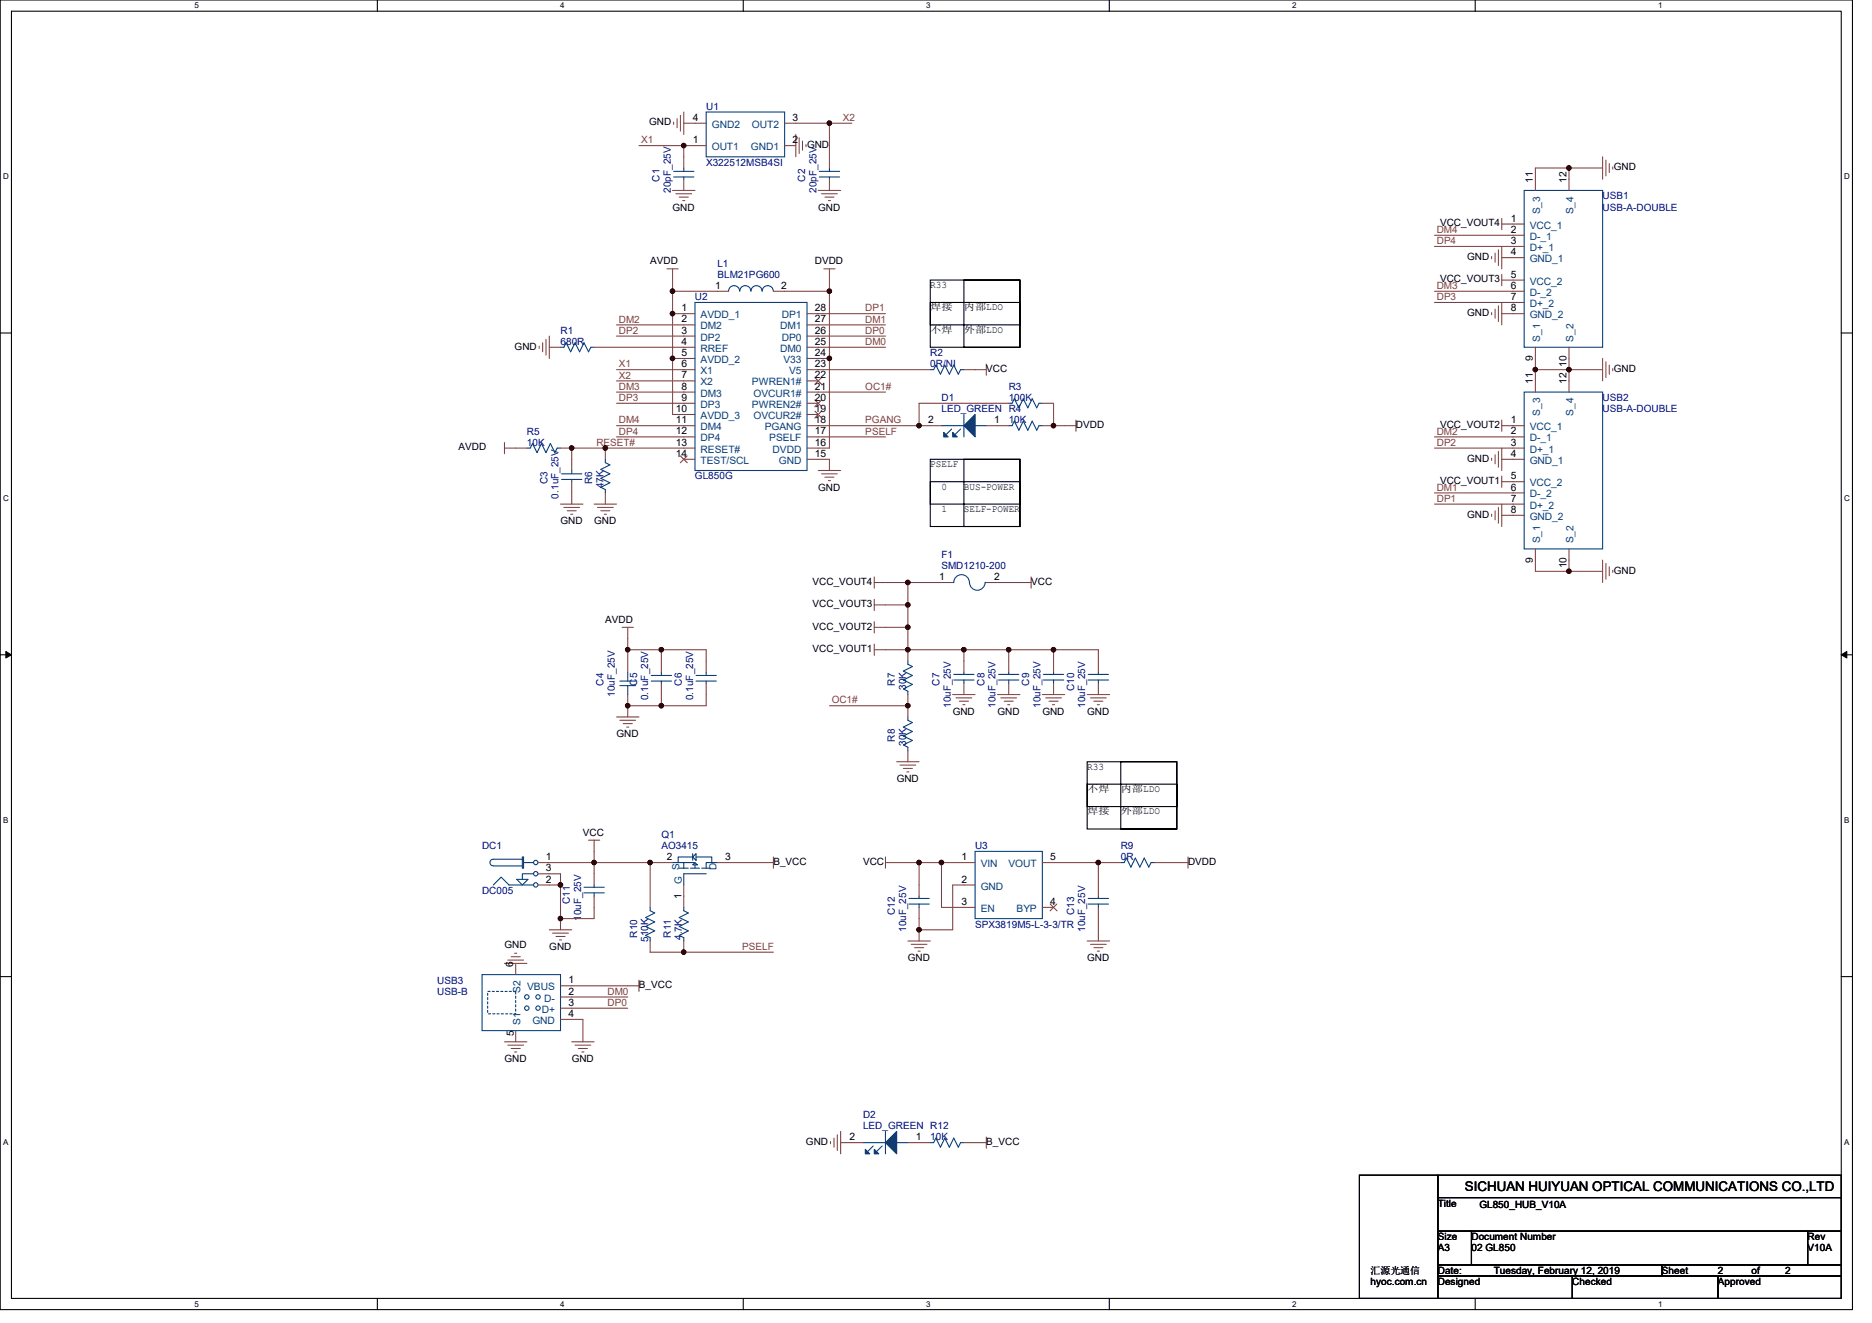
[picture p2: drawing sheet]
<svg xmlns="http://www.w3.org/2000/svg" width="297mm" height="210mm" viewBox="0 0 297 210" stroke-linecap="round" stroke-linejoin="round" font-family="sans-serif">
<path d="M0 0h293.9v207.9h-293.9zM1.8 1.8h290.4v204.3h-290.4z" fill="none" stroke="#000" stroke-width=".17"/>
<g fill="#fff">
<path d="M30.8 .2h.7v1.4h-.7z"/>
<path d="M30.8 206.3h.7v1.4h-.7z"/>
</g>
<path d="M59.9 0v1.8M59.9 206.1v1.8" fill="none" stroke="#000" stroke-width=".17"/>
<g fill="#fff">
<path d="M88.9 .2h.7v1.4h-.7z"/>
<path d="M88.9 206.3h.7v1.4h-.7z"/>
</g>
<path d="M117.9 0v1.8M117.9 206.1v1.8" fill="none" stroke="#000" stroke-width=".17"/>
<g fill="#fff">
<path d="M147 .2h.7v1.4h-.7z"/>
<path d="M147 206.3h.7v1.4h-.7z"/>
</g>
<path d="M176 0v1.8M176 206.1v1.8" fill="none" stroke="#000" stroke-width=".17"/>
<g fill="#fff">
<path d="M205 .2h.7v1.4h-.7z"/>
<path d="M205 206.3h.7v1.4h-.7z"/>
</g>
<path d="M234.1 0v1.8M234.1 206.1v1.8" fill="none" stroke="#000" stroke-width=".17"/>
<g fill="#fff">
<path d="M263.1 .2h.7v1.4h-.7z"/>
<path d="M263.1 206.3h.7v1.4h-.7z"/>
<path d="M.5 27.3h.9v1.4h-.9z"/>
<path d="M292.6 27.3h.9v1.4h-.9z"/>
<path d="M.5 78.4h.9v1.4h-.9z"/>
<path d="M292.6 78.4h.9v1.4h-.9z"/>
</g>
<path d="M0 52.9h1.8M292.2 52.9h1.7" fill="none" stroke="#000" stroke-width=".17"/>
<g fill="#fff">
<path d="M.5 129.5h.8v1.4h-.8z"/>
<path d="M292.6 129.5h.9v1.4h-.9z"/>
</g>
<path d="M0 103.9h1.8M292.2 103.9h1.7" fill="none" stroke="#000" stroke-width=".17"/>
<path d="M.9 103.4l.9 .5-.9 .5zM292.2 103.9l.8-.5v1z" fill="#000" stroke="#000" stroke-width=".16"/>
<g fill="#fff">
<path d="M.5 180.5h.8v1.4h-.8z"/>
<path d="M292.6 180.5h.9v1.4h-.9z"/>
</g>
<g fill="none" stroke="#000" stroke-width=".17">
<path d="M147.6 44.5h14.2v10.6h-14.2zM147.6 48h14.2v3.6h-14.2zM152.9 44.5h8.9v10.6h-8.9zM147.6 72.9h14.2v10.7h-14.2zM147.6 76.5h14.2v3.5h-14.2zM152.9 72.9h8.9v10.7h-8.9zM172.5 120.9h14.2v10.7h-14.2zM172.5 124.5h14.2v3.5h-14.2zM177.8 120.9h8.9v10.7h-8.9zM0 155h1.8M292.2 155h1.7M228.2 186.5h64v3.6h-64z"/>
<path d="M228.2 190.1h64v5.3h-64zM228.2 195.4h5.3v5.3h-5.3zM233.5 195.4h53.3v5.3h-53.3zM286.8 195.4h5.4v5.3h-5.4zM228.2 200.7h35.5v1.8h-35.5zM263.7 200.7h28.5v1.8h-28.5z"/>
</g>
<g fill="none" stroke="#804040" stroke-width=".17">
<path d="M106.9 19.4v.3M107.4 18.8v1.5M108 18.3v2.5M108.5 17.8v3.5M106.7 30.2h3.6M107.2 30.8h2.5M107.8 31.3h1.4M108.3 31.8h.4M126.3 21.3v3.6M126.8 21.9v2.5M127.3 22.4v1.4M127.9 22.9v.4"/>
<path d="M129.8 30.2h3.6M130.4 30.8h2.5M130.9 31.3h1.4M131.4 31.8h.4M237.8 39.6v2.5M238.3 35.6h1.8M238.3 34.7v1.7M238.3 39.1v3.6M254.3 24.9v3.5M254.8 25.4v2.5M255.4 26v1.4M255.9 26.5v.3"/>
<path d="M85.6 54.9v.4M86.1 54.4v1.4M86.6 53.9v2.5M87.2 53.3v3.6M105.8 42.7h1.8M106.7 42.7v1.7M130.7 42.7h1.8M131.6 42.7v1.7M154.7 58.7h1.8M156.5 57.8v1.8M236.7 40.7v.4M236.7 49.6v.4"/>
<path d="M237.2 40.2v1.4M237.2 49.1v1.4M237.8 48.5v2.5M238.3 44.4h1.8M238.3 43.6v1.7M238.3 48v3.6M254.3 56.9v3.6M254.8 57.4v2.5M255.4 58v1.4M255.9 58.5v.3M80 71.1h1.8M80 70.2v1.8"/>
<path d="M129.8 74.7h3.6M130.4 75.2h2.5M130.9 75.7h1.4M131.4 76.3h.4M168.9 67.6h1.8M170.7 66.7v1.8M236.7 72.7v.4M237.2 72.2v1.4M237.8 71.6v2.5M238.3 76.5h1.8M238.3 75.6v1.7M238.3 67.6h1.8"/>
<path d="M238.3 66.7v1.8M238.3 71.1v3.6M88.9 80h3.6M89.5 80.5h2.5M90 81.1h1.4M90.5 81.6h.4M94.3 80h3.5M94.8 80.5h2.5M95.3 81.1h1.5M95.9 81.6h.3M98.7 99.6h1.8M99.6 99.6v1.7"/>
<path d="M138.7 99.6h1.8M138.7 98.7v1.8M138.7 96h1.8M138.7 95.1v1.8M138.7 92.5h1.8M138.7 91.6v1.7M161.8 92.5h1.8M163.6 91.6v1.7M236.7 81.6v.4M237.2 81.1v1.4M237.8 80.5v2.5M238.3 80v3.6"/>
<path d="M254.3 88.9v3.6M254.8 89.4v2.5M255.4 90v1.4M255.9 90.5v.3M97.8 113.8h3.6M98.4 114.3h2.5M98.9 114.9h1.4M99.4 115.4h.4M138.7 103.1h1.8M138.7 102.2v1.8M151.2 110.2h3.5M151.7 110.8h2.5"/>
<path d="M152.2 111.3h1.5M152.8 111.8h.3M158.3 110.2h3.5M158.8 110.8h2.5M159.3 111.3h1.5M159.9 111.8h.3M165.4 110.2h3.5M165.9 110.8h2.5M166.5 111.3h1.4M167 111.8h.3M172.5 110.2h3.6M173 110.8h2.5"/>
<path d="M173.6 111.3h1.4M174.1 111.8h.4M93.4 133.3h1.8M94.3 133.3v1.8M120.9 136.9h1.8M122.7 136v1.8M140.5 136.9h1.8M140.5 136v1.8M142.3 120.9h3.5M142.8 121.4h2.5M143.3 122h1.5M143.9 122.5h.3"/>
<path d="M186.7 136.9h1.8M188.5 136v1.8M80 152.9h3.6M80.6 152.4h2.5M81.1 151.8h1.4M81.7 151.3h.3M87.2 147.6h3.5M87.7 148.1h2.5M88.2 148.6h1.5M88.8 149.2h.3M99.6 156.5h1.8M101.4 155.6v1.8"/>
<path d="M144.1 149.4h3.5M144.6 149.9h2.5M145.1 150.4h1.5M145.7 151h.3M172.5 149.4h3.6M173 149.9h2.5M173.6 150.4h1.4M174.1 151h.4M80 165.4h3.6M80.6 165.9h2.5M81.1 166.4h1.4M81.7 167h.3"/>
<path d="M90.7 165.4h3.6M91.2 165.9h2.5M91.8 166.4h1.4M92.3 167h.4M133.4 179.6v3.5M131.8 181.2v.3M132.3 180.6v1.5M132.9 180.1v2.5M154.7 181.4h1.8M156.5 180.5v1.7"/>
</g>
<path d="M216.1 186.9h11.7v10.6h-11.7z" fill="#fff"/>
<path d="M215.7 186.5h12.5v19.6h-12.5zM228.2 186.5h64v3.6h-64zM228.2 190.1h64v5.3h-64zM228.2 195.4h5.3v5.3h-5.3zM233.5 195.4h53.3v5.3h-53.3zM286.8 195.4h5.4v5.3h-5.4zM228.2 202.5h21.3v3.6h-21.3zM228.2 200.7h35.5v1.8h-35.5zM249.5 202.5h23.1v3.6h-23.1zM263.7 200.7h28.5v1.8h-28.5zM272.6 202.5h19.6v3.6h-19.6z" fill="none" stroke="#000" stroke-width=".17"/>
<path d="M216.1 186.9h11.7v10.6h-11.7z" fill="#fff"/>
<path d="M215.7 186.5h12.5v19.6h-12.5zM228.2 186.5h64v3.6h-64zM228.2 190.1h64v5.3h-64zM228.2 195.4h5.3v5.3h-5.3zM233.5 195.4h53.3v5.3h-53.3zM286.8 195.4h5.4v5.3h-5.4zM228.2 202.5h21.3v3.6h-21.3zM228.2 200.7h35.5v1.8h-35.5zM249.5 202.5h23.1v3.6h-23.1zM263.7 200.7h28.5v1.8h-28.5zM272.6 202.5h19.6v3.6h-19.6z" fill="none" stroke="#000" stroke-width=".17"/>
<path d="M216.1 186.9h11.7v10.6h-11.7z" fill="#fff"/>
<path d="M215.7 186.5h12.5v19.6h-12.5zM228.2 202.5h21.3v3.6h-21.3zM249.5 202.5h23.1v3.6h-23.1zM272.6 202.5h19.6v3.6h-19.6z" fill="none" stroke="#000" stroke-width=".17"/>
<g fill="none" stroke="#003c77" stroke-width=".17">
<path d="M112.1 17.8h12.4v7.1h-12.4zM106.9 27.2h3.2M106.9 28.1h3.2M108.5 28.1v.3M108.5 26.7v.5M130 27.2h3.2M130 28.1h3.2M131.6 28.1v.3M131.6 26.7v.5M241.8 30.2h12.5v24.9h-12.5zM88.9 55.1h.6l.3-.7 .7 1.4 .7-1.4 .8 1.4 .7-1.4 .7 1.4 .3-.7h.6M110.3 48h17.8v26.7h-17.8z"/>
<path d="M115.6 46.2a.88 .88 0 0 1 .9-.9 .88 .88 0 0 1 .9 .9 .89 .89 0 0 1 .9-.9 .89 .89 0 0 1 .8 .9M119.2 46.2a.88 .88 0 0 1 .8-.9 .88 .88 0 0 1 .9 .9M120.9 46.2a.88 .88 0 0 1 .9-.9 .88 .88 0 0 1 .9 .9M147.6 58.7h.5l.4-.7 .7 1.4 .7-1.4 .7 1.4 .7-1.4 .8 1.4 .3-.7h.5M83.6 71.1h.5l.4-.7 .7 1.4 .7-1.4 .7 1.4 .7-1.4 .8 1.4 .3-.7h.5M89.1 75.2h3.2M89.1 76.1h3.2M90.7 76.1v.4M90.7 74.7v.5M96.1 72.9v.5l.7 .4-1.5 .7 1.5 .7-1.5 .7 1.5 .7-1.5 .7 .8 .4v.5M149.4 67.6h3.5M151 68.1l-.9 .9"/>
<path d="M152.4 68.1l-.9 .9M152.9 65.8v3.5M154.7 67.6h1.8M160.1 64h.5l.3-.7 .8 1.4 .7-1.4 .7 1.4 .7-1.4 .7 1.4 .4-.7h.5M160.1 67.6h.5l.3-.8 .8 1.5 .7-1.5 .7 1.5 .7-1.5 .7 1.5 .4-.7h.5M241.8 62.2h12.5v24.9h-12.5zM151.2 92.5h.1M151.3 92.4a1.24 1.24 0 0 1 1.3-1.2 1.24 1.24 0 0 1 1.2 1.2M153.8 92.4a1.24 1.24 0 0 0 1.3 1.3 1.24 1.24 0 0 0 1.2-1.3M156.3 92.5h.2M98.4 108.8h2.5M98.4 108.1h2.5"/>
<path d="M99.6 106.7v1.4M99.6 108.8v1.4M103.3 107.2h3.2M103.3 108.1h3.2M104.9 108.1v.4M104.9 106.7v.5M110.4 107.2h3.3M110.4 108.1h3.3M112.1 108.1v.4M112.1 106.7v.5M144.1 104.9v.5l.7 .4-1.5 .7 1.5 .7-1.5 .7 1.5 .7-1.5 .7 .8 .4v.5M144.1 113.8v.5l.7 .4-1.5 .7 1.5 .7-1.5 .7 1.5 .7-1.5 .7 .8 .4v.5"/>
<path d="M151.3 107.9h3.3M151.3 107h3.3M152.9 106.7v.3M152.9 107.9v.6M158.5 107.9h3.2M158.5 107h3.2M160.1 106.7v.3M160.1 107.9v.6M165.6 107.9h3.2M165.6 107h3.2M167.2 106.7v.3M167.2 107.9v.6"/>
<path d="M172.7 107.9h3.2M172.7 107h3.2M174.3 106.7v.3M174.3 107.9v.6M78.3 137.4h4.6M82 139.6h1.8l-.9 .9zM82.9 136h.2v1.8h-.2zM82.9 136.4h-4.6a.52 .52 0 0 0-.6 .5 .52 .52 0 0 0 .5 .5M83.1 136.9h1.6M84.7 138.7h-1.8v.9M106.7 136.9h1.8v.9M107.8 137.8h1.4"/>
<path d="M108.5 136.9h1.8M109.6 137.8h1.4M109.9 136h-2.3v.9M109.9 136l.5-.5v1zM109.9 135.5v1M109.9 137.3l.4-.4 .3 .4zM110.3 137.3v.5M110.4 136h2.5v.9M111.3 137.8h1.5M112.1 138.7h-3.6v1.8M113.8 136.9h-1.7v.9M154.7 135.1h10.7v10.7h-10.7z"/>
<path d="M177.8 136.9h.6l.3-.7 .7 1.4 .7-1.4 .8 1.4 .7-1.4 .7 1.4 .3-.7h.6M76.5 154.7h12.4v8.9h-12.4zM78.3 140.5l1.2-1.3 1.3 1.3h3.9M92.7 141.7h3.2M92.7 140.8h3.2M94.3 140.5v.3M94.3 141.7v.5M103.2 144v.5l.7 .4-1.5 .7 1.5 .7-1.5 .7 1.5 .7-1.5 .8 .8 .3v.6M108.5 144v.5l.7 .4-1.4 .7 1.4 .7-1.4 .7 1.4 .7-1.4 .8 .7 .3v.6M144.2 143.5h3.2M144.2 142.6h3.2M145.8 142.2v.4"/>
<path d="M145.8 143.5v.5M172.7 143.5h3.2M172.7 142.6h3.2M174.3 142.2v.4M174.3 143.5v.5M140.5 179.6v3.5M136.9 181.4h3.6M138.6 181.9l-.9 .9M140 181.9l-.9 .9M142.3 181.4h1.8M147.6 181.4h.5l.4-.8 .7 1.5 .7-1.5 .7 1.5 .7-1.5 .8 1.5 .3-.7h.5"/>
<circle cx="85" cy="138.7" r=".35"/>
<circle cx="85" cy="136.9" r=".35"/>
<circle cx="83.6" cy="158.2" r=".35"/>
<circle cx="85" cy="140.4" r=".35"/>
<circle cx="85.4" cy="158.2" r=".35"/>
<circle cx="83.6" cy="160" r=".35"/>
<circle cx="85.4" cy="160" r=".35"/>
</g>
<g fill="none" stroke="#804040" stroke-width=".17">
<path d="M108.5 19.6h3.6M124.5 19.6h7.1M131.6 19.6h3.6M131.6 19.6v7.1M101.4 23.1h7.1M108.5 23.1v3.6M108.5 28.4v1.8M112.1 23.1h-3.6M124.5 23.1h1.8M131.6 28.4v1.8M227.6 37.3h14.2M227.6 39.1h14.2"/>
<path d="M240.1 35.6h1.7M249 26.7h5.3M249 26.7h-5.4v3.5M249 26.7v3.5M87.2 55.1h1.7M88.9 55.1h.1M94.3 55.1h.1M94.3 55.1h16M97.8 53.3h12.5M97.8 58.7h12.5M97.8 51.6h12.5M106.7 46.2h8.9"/>
<path d="M106.7 56.9v8.9h3.6M106.7 49.8v7.1M106.7 44.4v1.8M106.7 46.2v3.6M106.7 56.9h3.6M106.7 49.8h3.6M122.7 46.2h8.9M128.1 56.9h3.5M128.1 55.1h12.4M128.1 53.3h12.4M128.1 51.6h12.4M128.1 49.8h12.4"/>
<path d="M131.6 46.2v10.7M131.6 56.9v14.2h-3.5M131.6 44.5v1.7M147.6 58.7h.1M147.6 58.7h-19.5M152.9 58.7h.1M152.9 58.7h1.8M227.6 46.2h14.2M227.6 48h14.2M238.3 40.9h3.5M238.3 49.8h3.5M240.1 44.4h1.7"/>
<path d="M243.6 58.7h5.4M243.6 55.1v3.6M243.6 58.7v3.5M249 58.7h5.3M249 55.1v3.6M249 58.7v3.5M81.8 71.1h1.8M83.6 71.1h.1M88.9 71.1h.1M88.9 71.1h1.8M90.7 76.5v3.5M90.7 71.1v3.6"/>
<path d="M90.7 71.1h5.4M96.1 78.2h.1M96.1 72.9h.1M96.1 71.1h14.2M96.1 78.2v1.8M96.1 71.1v1.8M97.8 60.5h12.5M97.8 62.2h12.5M97.8 64h12.5M97.8 67.6h12.5M97.8 69.3h12.5M108.5 72.9h1.8"/>
<path d="M128.1 72.9h3.5v1.8M128.1 69.3h12.4M128.1 65.8h1.7M128.1 64h1.7M128.1 62.2h12.4M128.1 60.5h1.7M145.8 67.6h3.6M145.8 67.6h-17.7M156.5 67.6h3.6M160.1 64h.1M160.1 67.6h.1M160.1 64h-14.3v3.6"/>
<path d="M165.4 64h.1M165.4 67.6h.1M165.4 67.6h1.8M165.4 64h1.8v3.6M167.2 67.6h1.7M227.6 69.3h14.2M227.6 71.1h14.2M227.6 78.2h14.2M238.3 72.9h3.5M240.1 67.6h1.7M240.1 76.5h1.7M140.5 92.5h3.6"/>
<path d="M140.5 96h3.6M140.5 99.6h3.6M144.1 92.5h7.1M144.1 92.5v3.5M144.1 96v3.6M144.1 99.6v3.5M156.5 92.5h5.3M227.6 80h14.2M238.3 81.8h3.5M243.6 87.1v3.6h5.4M249 90.7h5.3M249 87.1v3.6"/>
<path d="M99.6 112v1.8M99.6 112h5.3M99.6 103.1h5.3M99.6 106.7h.1M99.6 110.2h.1M99.6 101.3v1.8M99.6 103.1v3.6M99.6 110.2v1.8M104.9 108.5v3.5M104.9 103.1v3.6M104.9 103.1h7.2v3.6M112.1 108.5v3.5h-7.2"/>
<path d="M131.6 112h12.5M140.5 103.1h3.6M144.1 110.2h.1M144.1 104.9h.1M144.1 119.1h.1M144.1 113.8h.1M144.1 119.1v1.8M144.1 110.2v1.8M144.1 112v1.8M144.1 103.1v1.8M144.1 103.1h8.8M152.9 108.5v1.7"/>
<path d="M160.1 103.1h-7.2v3.6M160.1 108.5v1.7M167.2 103.1h-7.1v3.6M167.2 106.7v-3.6h7.1v3.6M167.2 108.5v1.7M174.3 108.5v1.7M85.4 136.9h8.9M85.4 138.7h3.5v1.8M94.3 136.9v3.6M94.3 135.1v1.8M94.3 136.9h8.9M103.2 136.9v7.1"/>
<path d="M103.2 136.9h3.5M113.8 136.9h7.1M142.3 136.9h3.5v5.3M145.8 136.9h3.6v7.1h5.3M149.4 136.9h5.3M165.4 136.9h8.9M174.3 136.9h3.5M174.3 136.9v5.3M177.8 136.9h.1M183.2 136.9h3.5M183.2 136.9h.1M81.8 152.9v1.8"/>
<path d="M85.4 140.5h3.5M88.9 156.5h10.7M88.9 158.2h10.7M88.9 140.5v5.3M88.9 145.8v1.8M94.3 142.2v3.6h-5.4M103.2 149.4h.1M103.2 144h.1M103.2 149.4v1.7h5.3M108.5 149.4h.1M108.5 144h.1M108.5 140.5v3.5"/>
<path d="M108.5 149.4v1.7M108.5 151.1h14.2M145.8 144v3.6M145.8 147.6v1.8M154.7 140.5h-3.5v7.1h-5.4M165.4 144h1.8M174.3 144v5.4M81.8 163.6v1.8M88.9 160h10.7M88.9 161.8h3.6v3.6M133.4 181.4h3.5M144.1 181.4h3.5"/>
<path d="M147.6 181.4h.1M152.9 181.4h.1M152.9 181.4h1.8"/>
</g>
<g fill="#003c77" stroke="#003c77" stroke-width=".17">
<path d="M152.9 67.6l1.8-1.8v3.5z" fill-rule="evenodd"/>
<path d="M151.2 68.6l.7 .7h-.7z" fill-rule="evenodd"/>
<path d="M149.8 68.6l.6 .7h-.6z" fill-rule="evenodd"/>
<path d="M140.5 181.4l1.8-1.8v3.5z" fill-rule="evenodd"/>
<path d="M138.7 182.4l.7 .7h-.7z" fill-rule="evenodd"/>
<path d="M137.3 182.4l.7 .7h-.7z" fill-rule="evenodd"/>
</g>
<path d="M77.4 157.4h4.4v3.5h-4.4z" fill="none" stroke="#003c77" stroke-width=".17" stroke-dasharray=".3 .3"/>
<path d="M129.3 59.9l1.1 1.1M130.4 59.9l-1.1 1.1M108 72.4l1 1M109 72.4l-1.1 1M129.3 65.3l1.1 1M129.3 63.5l1.1 1.1M130.4 65.3l-1.1 1M130.4 63.5l-1.1 1.1M166.6 143.5l1.1 1.1M167.7 143.5l-1.1 1.1" fill="none" stroke="#804000" stroke-width=".16"/>
<g fill="#400000" stroke="#400000" stroke-width=".17">
<circle cx="99.6" cy="112" r=".35"/>
<circle cx="99.6" cy="103.1" r=".35"/>
<circle cx="104.9" cy="112" r=".35"/>
<circle cx="104.9" cy="103.1" r=".35"/>
<circle cx="149.4" cy="136.9" r=".35"/>
<circle cx="145.8" cy="136.9" r=".35"/>
<circle cx="145.8" cy="147.6" r=".35"/>
<circle cx="174.3" cy="136.9" r=".35"/>
<circle cx="243.6" cy="58.7" r=".35"/>
<circle cx="248.9" cy="58.7" r=".35"/>
<circle cx="248.9" cy="26.7" r=".35"/>
<circle cx="248.9" cy="90.7" r=".35"/>
<circle cx="88.9" cy="145.8" r=".35"/>
<circle cx="88.9" cy="140.4" r=".35"/>
<circle cx="94.3" cy="136.9" r=".35"/>
<circle cx="90.7" cy="71.1" r=".35"/>
<circle cx="96" cy="71.1" r=".35"/>
<circle cx="106.7" cy="56.9" r=".35"/>
<circle cx="106.7" cy="49.8" r=".35"/>
<circle cx="106.7" cy="46.2" r=".35"/>
<circle cx="131.6" cy="56.9" r=".35"/>
<circle cx="131.6" cy="46.2" r=".35"/>
<circle cx="108.5" cy="151.1" r=".35"/>
<circle cx="103.2" cy="136.9" r=".35"/>
<circle cx="167.2" cy="67.6" r=".35"/>
<circle cx="145.8" cy="67.6" r=".35"/>
<circle cx="131.6" cy="19.5" r=".35"/>
<circle cx="108.5" cy="23.1" r=".35"/>
<circle cx="144" cy="112" r=".35"/>
<circle cx="144" cy="96" r=".35"/>
<circle cx="144" cy="92.4" r=".35"/>
<circle cx="144" cy="99.6" r=".35"/>
<circle cx="144" cy="103.1" r=".35"/>
<circle cx="152.9" cy="103.1" r=".35"/>
<circle cx="160" cy="103.1" r=".35"/>
<circle cx="167.2" cy="103.1" r=".35"/>
</g>
<text font-size="2.1" x="232.4" y="189">SICHUAN HUIYUAN OPTICAL COMMUNICATIONS CO.,LTD</text>
<g font-size="1.6" fill="#000080">
<text x="112.1" y="17.4">U1</text>
<text x="104.6" y="28.8" transform="rotate(-90 104.6 28.8)">C1</text>
<text x="112.1" y="26.3">X322512MSB4SI</text>
<text x="127.8" y="28.8" transform="rotate(-90 127.8 28.8)">C2</text>
<text x="106.4" y="30.6" transform="rotate(-90 106.4 30.6)">20pF_25V</text>
<text x="129.5" y="30.6" transform="rotate(-90 129.5 30.6)">20pF_25V</text>
<text x="254.3" y="31.6">USB1</text>
<text x="254.3" y="33.4">USB-A-DOUBLE</text>
<text x="110.3" y="47.6">U2</text>
<text x="113.8" y="42.3">L1</text>
<text x="113.8" y="44.1">BLM21PG600</text>
<text x="88.9" y="53">R1</text>
<text x="88.9" y="54.8">680R</text>
<text x="147.6" y="56.5">R2</text>
<text x="147.6" y="58.3">0R/NI</text>
<text x="149.4" y="63.6">D1</text>
<text x="149.4" y="65.4">LED_GREEN R4</text>
<text x="160.1" y="61.9">R3</text>
<text x="160.1" y="63.6">100K</text>
<text x="254.3" y="63.6">USB2</text>
<text x="254.3" y="65.4">USB-A-DOUBLE</text>
<text x="83.6" y="69">R5</text>
<text x="83.6" y="70.8">10K</text>
<text x="160.1" y="67.2">10K</text>
<text x="86.9" y="76.8" transform="rotate(-90 86.9 76.8)">C3</text>
<text x="94" y="76.8" transform="rotate(-90 94 76.8)">R6</text>
<text x="95.8" y="77.5" transform="rotate(-90 95.8 77.5)">47K</text>
<text x="110.3" y="76.1">GL850G</text>
<text x="88.6" y="79.1" transform="rotate(-90 88.6 79.1)">0.1uF_25V</text>
<text x="149.4" y="88.5">F1</text>
<text x="149.4" y="90.3">SMD1210-200</text>
<text x="95.8" y="108.8" transform="rotate(-90 95.8 108.8)">C4</text>
<text x="97.5" y="110.6" transform="rotate(-90 97.5 110.6)">10uF_25V</text>
<text x="101.1" y="108.8" transform="rotate(-90 101.1 108.8)">C5</text>
<text x="102.9" y="111.1" transform="rotate(-90 102.9 111.1)">0.1uF_25V</text>
<text x="108.2" y="108.8" transform="rotate(-90 108.2 108.8)">C6</text>
<text x="110" y="111.1" transform="rotate(-90 110 111.1)">0.1uF_25V</text>
<text x="142" y="108.8" transform="rotate(-90 142 108.8)">R7</text>
<text x="143.8" y="109.5" transform="rotate(-90 143.8 109.5)">30K</text>
<text x="149.1" y="108.8" transform="rotate(-90 149.1 108.8)">C7</text>
<text x="150.9" y="112.4" transform="rotate(-90 150.9 112.4)">10uF_25V</text>
<text x="156.2" y="108.8" transform="rotate(-90 156.2 108.8)">C8</text>
<text x="158" y="112.4" transform="rotate(-90 158 112.4)">10uF_25V</text>
<text x="163.3" y="108.8" transform="rotate(-90 163.3 108.8)">C9</text>
<text x="165.1" y="112.4" transform="rotate(-90 165.1 112.4)">10uF_25V</text>
<text x="170.4" y="109.7" transform="rotate(-90 170.4 109.7)">C10</text>
<text x="172.2" y="112.4" transform="rotate(-90 172.2 112.4)">10uF_25V</text>
<text x="142" y="117.7" transform="rotate(-90 142 117.7)">R8</text>
<text x="143.8" y="118.4" transform="rotate(-90 143.8 118.4)">30K</text>
<text x="76.5" y="134.8">DC1</text>
<text x="104.9" y="133">Q1</text>
<text x="104.9" y="134.8">AO3415</text>
<text x="154.7" y="134.8">U3</text>
<text x="177.8" y="134.8">R9</text>
<text x="177.8" y="136.5">0R</text>
<text x="76.5" y="141.9">DC005</text>
<text x="90.4" y="143.5" transform="rotate(-90 90.4 143.5)">C11</text>
<text x="92.2" y="146.2" transform="rotate(-90 92.2 146.2)">10uF_25V</text>
<text x="101.1" y="148.8" transform="rotate(-90 101.1 148.8)">R10</text>
<text x="102.9" y="149.5" transform="rotate(-90 102.9 149.5)">510K</text>
<text x="106.4" y="148.8" transform="rotate(-90 106.4 148.8)">R11</text>
<text x="108.2" y="149.2" transform="rotate(-90 108.2 149.2)">4.7K</text>
<text x="142" y="145.3" transform="rotate(-90 142 145.3)">C12</text>
<text x="143.8" y="147.9" transform="rotate(-90 143.8 147.9)">10uF_25V</text>
<text x="154.7" y="147.2">SPX3819M5-L-3-3/TR</text>
<text x="170.4" y="145.3" transform="rotate(-90 170.4 145.3)">C13</text>
<text x="172.2" y="147.9" transform="rotate(-90 172.2 147.9)">10uF_25V</text>
<text x="69.4" y="156.1">USB3</text>
<text x="69.4" y="157.9">USB-B</text>
<text x="136.9" y="177.4">D2</text>
<text x="136.9" y="179.2">LED_GREEN R12</text>
<text x="147.6" y="181">10K</text>
</g>
<g font-size="1.6" fill="#804040">
<text x="101.7" y="22.8">X1</text>
<text x="133.7" y="19.2">X2</text>
<text x="228" y="37">DM4</text>
<text x="228" y="38.8">DP4</text>
<text x="228" y="45.9">DM3</text>
<text x="228" y="47.6">DP3</text>
<text x="98.2" y="51.2">DM2</text>
<text x="98.2" y="53">DP2</text>
<text x="137.3" y="49.4">DP1</text>
<text x="137.3" y="51.2">DM1</text>
<text x="137.3" y="53">DP0</text>
<text x="98.2" y="58.3">X1</text>
<text x="137.3" y="54.8">DM0</text>
<text x="98.2" y="60.1">X2</text>
<text x="98.2" y="61.9">DM3</text>
<text x="98.2" y="63.6">DP3</text>
<text x="137.3" y="61.9">OC1#</text>
<text x="94.6" y="70.8">RESET#</text>
<text x="98.2" y="67.2">DM4</text>
<text x="98.2" y="69">DP4</text>
<text x="137.3" y="69">PSELF</text>
<text x="137.3" y="67.2">PGANG</text>
<text x="228" y="69">DM2</text>
<text x="228" y="70.8">DP2</text>
<text x="228" y="77.9">DM1</text>
<text x="228" y="79.7">DP1</text>
<text x="132" y="111.7">OC1#</text>
<text x="117.7" y="150.8">PSELF</text>
<text x="96.4" y="157.9">DM0</text>
<text x="96.4" y="159.7">DP0</text>
</g>
<g font-size="1.6">
<text x="103" y="19.9">GND</text>
<text x="109.9" y="22.7">1</text>
<text x="109.9" y="19.2">4</text>
<text x="125.7" y="22.7">2</text>
<text x="125.7" y="19.2">3</text>
<text x="128.1" y="23.5">GND</text>
<text x="243.2" y="29" transform="rotate(-90 243.2 29)">11</text>
<text x="248.6" y="29" transform="rotate(-90 248.6 29)">12</text>
<text x="256.1" y="27">GND</text>
<text x="106.7" y="33.4">GND</text>
<text x="129.8" y="33.4">GND</text>
<text x="228.5" y="35.9">VCC_VOUT4</text>
<text x="239.7" y="35.2">1</text>
<text x="103.2" y="42">AVDD</text>
<text x="129.3" y="42">DVDD</text>
<text x="232.8" y="41.3">GND</text>
<text x="239.7" y="37">2</text>
<text x="239.7" y="38.7">3</text>
<text x="239.7" y="40.5">4</text>
<text x="113.5" y="45.8">1</text>
<text x="124" y="45.8">2</text>
<text x="147.6" y="45.7">R33</text>
<text x="228.5" y="44.8">VCC_VOUT3</text>
<text x="239.7" y="44.1">5</text>
<text x="239.7" y="45.8">6</text>
<text x="239.7" y="47.6">7</text>
<text x="108.1" y="49.4">1</text>
<text x="108.1" y="51.2">2</text>
<text x="108.1" y="53">3</text>
<text x="129.3" y="53">26</text>
<text x="129.3" y="51.2">27</text>
<text x="129.3" y="49.4">28</text>
<text x="147.6" y="49.3">焊接</text>
<text x="147.6" y="52.8">不焊</text>
<text x="152.9" y="49.3">内部LDO</text>
<text x="152.9" y="52.8">外部LDO</text>
<text x="232.8" y="50.1">GND</text>
<text x="239.7" y="49.4">8</text>
<text x="81.7" y="55.5">GND</text>
<text x="108.1" y="54.7">4</text>
<text x="108.1" y="56.5">5</text>
<text x="108.1" y="58.3">6</text>
<text x="129.3" y="58.3">23</text>
<text x="129.3" y="56.5">24</text>
<text x="129.3" y="54.7">25</text>
<text x="156.5" y="59">VCC</text>
<text x="243.2" y="57.3" transform="rotate(-90 243.2 57.3)">9</text>
<text x="248.6" y="58.2" transform="rotate(-90 248.6 58.2)">10</text>
<text x="256.1" y="59">GND</text>
<text x="107.2" y="65.4">10</text>
<text x="108.1" y="60.1">7</text>
<text x="108.1" y="61.8">8</text>
<text x="108.1" y="63.6">9</text>
<text x="129.3" y="65.4">19</text>
<text x="129.3" y="61.8">21</text>
<text x="129.3" y="63.6">20</text>
<text x="129.3" y="60.1">22</text>
<text x="243.2" y="61" transform="rotate(-90 243.2 61)">11</text>
<text x="248.6" y="61" transform="rotate(-90 248.6 61)">12</text>
<text x="72.8" y="71.5">AVDD</text>
<text x="107.2" y="67.2">11</text>
<text x="107.2" y="69">12</text>
<text x="107.2" y="70.7">13</text>
<text x="129.3" y="70.7">16</text>
<text x="129.3" y="69">17</text>
<text x="129.3" y="67.2">18</text>
<text x="147.3" y="67.2">2</text>
<text x="157.8" y="67.2">1</text>
<text x="170.7" y="67.9">DVDD</text>
<text x="228.5" y="67.9">VCC_VOUT2</text>
<text x="239.7" y="67.2">1</text>
<text x="239.7" y="69">2</text>
<text x="239.7" y="70.7">3</text>
<text x="107.2" y="72.5">14</text>
<text x="129.3" y="72.5">15</text>
<text x="129.8" y="77.9">GND</text>
<text x="147.6" y="74.1">PSELF</text>
<text x="149.4" y="77.7">0</text>
<text x="152.9" y="77.7">BUS-POWER</text>
<text x="228.5" y="76.8">VCC_VOUT1</text>
<text x="232.8" y="73.3">GND</text>
<text x="239.7" y="72.5">4</text>
<text x="239.7" y="76.1">5</text>
<text x="239.7" y="77.9">6</text>
<text x="88.9" y="83.2">GND</text>
<text x="94.3" y="83.2">GND</text>
<text x="149.4" y="81.3">1</text>
<text x="152.9" y="81.3">SELF-POWER</text>
<text x="232.8" y="82.1">GND</text>
<text x="239.7" y="79.6">7</text>
<text x="239.7" y="81.4">8</text>
<text x="243.2" y="89.3" transform="rotate(-90 243.2 89.3)">9</text>
<text x="128.9" y="92.8">VCC_VOUT4</text>
<text x="149" y="92.1">1</text>
<text x="157.8" y="92.1">2</text>
<text x="163.6" y="92.8">VCC</text>
<text x="248.6" y="90.2" transform="rotate(-90 248.6 90.2)">10</text>
<text x="256.1" y="91">GND</text>
<text x="96.1" y="98.8">AVDD</text>
<text x="128.9" y="99.9">VCC_VOUT2</text>
<text x="128.9" y="96.4">VCC_VOUT3</text>
<text x="128.9" y="103.5">VCC_VOUT1</text>
<text x="151.2" y="113.4">GND</text>
<text x="158.3" y="113.4">GND</text>
<text x="165.4" y="113.4">GND</text>
<text x="172.5" y="113.4">GND</text>
<text x="97.8" y="117">GND</text>
<text x="142.3" y="124.1">GND</text>
<text x="172.5" y="125.7">不焊</text>
<text x="172.5" y="122.2">R33</text>
<text x="177.8" y="125.7">内部LDO</text>
<text x="172.5" y="129.3">焊接</text>
<text x="177.8" y="129.3">外部LDO</text>
<text x="86.6" y="136.5">1</text>
<text x="92.5" y="132.6">VCC</text>
<text x="105.8" y="136.5">2</text>
<text x="115.1" y="136.5">3</text>
<text x="122.7" y="137.3">B_VCC</text>
<text x="136.9" y="137.3">VCC</text>
<text x="152.6" y="136.5">1</text>
<text x="166.6" y="136.5">5</text>
<text x="188.5" y="137.3">DVDD</text>
<text x="86.6" y="138.3">3</text>
<text x="86.6" y="140.1">2</text>
<text x="108.1" y="142.6" transform="rotate(-90 108.1 142.6)">1</text>
<text x="152.6" y="140.1">2</text>
<text x="152.6" y="143.6">3</text>
<text x="166.6" y="143.6">4</text>
<text x="80" y="150.4">GND</text>
<text x="81.4" y="153.4" transform="rotate(-90 81.4 153.4)">6</text>
<text x="87.2" y="150.8">GND</text>
<text x="144.1" y="152.5">GND</text>
<text x="172.5" y="152.5">GND</text>
<text x="90.2" y="157.9">2</text>
<text x="90.2" y="161.4">4</text>
<text x="90.2" y="159.6">3</text>
<text x="90.2" y="156.1">1</text>
<text x="101.4" y="156.8">B_VCC</text>
<text x="81.5" y="164.5" transform="rotate(-90 81.5 164.5)">5</text>
<text x="80" y="168.6">GND</text>
<text x="90.7" y="168.6">GND</text>
<text x="127.9" y="181.7">GND</text>
<text x="134.8" y="181">2</text>
<text x="145.3" y="181">1</text>
<text x="156.5" y="181.7">B_VCC</text>
<text x="228.2" y="191.5">Title</text>
<text x="234.7" y="191.7">GL850_HUB_V10A</text>
<text x="228.2" y="196.8">Size</text>
<text x="233.5" y="196.8">Document Number</text>
<text x="286.8" y="196.8">Rev</text>
<text x="217.5" y="203.9">hyoc.com.cn</text>
<text x="217.5" y="202.2">汇源光通信</text>
<text x="228.2" y="198.6">A3</text>
<text x="228.2" y="202.2">Date:</text>
<text x="228.2" y="203.9">Designed</text>
<text x="233.5" y="198.6">02 GL850</text>
<text x="237" y="202.2">Tuesday, February 12, 2019</text>
<text x="249.5" y="203.9">Checked</text>
<text x="263.7" y="202.2">Sheet</text>
<text x="272.6" y="203.9">Approved</text>
<text x="272.6" y="202.2">2</text>
<text x="277.9" y="202.2">of</text>
<text x="283.3" y="202.2">2</text>
<text x="286.8" y="198.6">V10A</text>
</g>
<g font-size="1.6" fill="#004080">
<text x="112.9" y="23.8">OUT1</text>
<text x="112.9" y="20.3">GND2</text>
<text x="119.1" y="23.8">GND1</text>
<text x="119.3" y="20.3">OUT2</text>
<text x="244.4" y="34" transform="rotate(-90 244.4 34)">S_3</text>
<text x="249.7" y="34" transform="rotate(-90 249.7 34)">S_4</text>
<text x="242.7" y="36.3">VCC_1</text>
<text x="242.7" y="38.1">D-_1</text>
<text x="242.7" y="39.8">D+_1</text>
<text x="242.7" y="41.6">GND_1</text>
<text x="242.7" y="45.2">VCC_2</text>
<text x="242.7" y="46.9">D-_2</text>
<text x="111.2" y="50.5">AVDD_1</text>
<text x="111.2" y="52.3">DM2</text>
<text x="123.8" y="52.3">DM1</text>
<text x="124" y="50.5">DP1</text>
<text x="242.7" y="48.7">D+_2</text>
<text x="242.7" y="50.5">GND_2</text>
<text x="111.2" y="54.1">DP2</text>
<text x="111.2" y="55.8">RREF</text>
<text x="111.2" y="57.6">AVDD_2</text>
<text x="111.2" y="59.4">X1</text>
<text x="123.8" y="55.8">DM0</text>
<text x="124" y="54.1">DP0</text>
<text x="124.3" y="57.6">V33</text>
<text x="125.2" y="59.4">V5</text>
<text x="244.4" y="54.2" transform="rotate(-90 244.4 54.2)">S_1</text>
<text x="249.7" y="54.2" transform="rotate(-90 249.7 54.2)">S_2</text>
<text x="111.2" y="61.2">X2</text>
<text x="111.2" y="62.9">DM3</text>
<text x="111.2" y="64.7">DP3</text>
<text x="119.3" y="64.7">PWREN2#</text>
<text x="119.3" y="61.2">PWREN1#</text>
<text x="119.6" y="62.9">OVCUR1#</text>
<text x="111.2" y="66.5">AVDD_3</text>
<text x="111.2" y="68.3">DM4</text>
<text x="111.2" y="70.1">DP4</text>
<text x="111.2" y="71.8">RESET#</text>
<text x="119.6" y="66.5">OVCUR2#</text>
<text x="121.3" y="68.3">PGANG</text>
<text x="122.1" y="70.1">PSELF</text>
<text x="122.6" y="71.8">DVDD</text>
<text x="242.7" y="68.3">VCC_1</text>
<text x="242.7" y="70.1">D-_1</text>
<text x="242.7" y="71.8">D+_1</text>
<text x="244.4" y="66" transform="rotate(-90 244.4 66)">S_3</text>
<text x="249.7" y="66" transform="rotate(-90 249.7 66)">S_4</text>
<text x="111.2" y="73.6">TEST/SCL</text>
<text x="123.6" y="73.6">GND</text>
<text x="242.7" y="73.6">GND_1</text>
<text x="242.7" y="77.2">VCC_2</text>
<text x="242.7" y="79">D-_2</text>
<text x="242.7" y="80.7">D+_2</text>
<text x="242.7" y="82.5">GND_2</text>
<text x="244.4" y="86.2" transform="rotate(-90 244.4 86.2)">S_1</text>
<text x="249.7" y="86.2" transform="rotate(-90 249.7 86.2)">S_2</text>
<text x="155.6" y="137.6">VIN</text>
<text x="160" y="137.6">VOUT</text>
<text x="108.2" y="140.3" transform="rotate(-90 108.2 140.3)">G S</text>
<text x="113.7" y="138.2" transform="rotate(-90 113.7 138.2)">D</text>
<text x="155.6" y="141.2">GND</text>
<text x="155.6" y="144.7">EN</text>
<text x="161.3" y="144.7">BYP</text>
<text x="82.6" y="157.6" transform="rotate(-90 82.6 157.6)">S2</text>
<text x="83.6" y="157.2">VBUS</text>
<text x="86" y="160.7">D+</text>
<text x="86.4" y="159">D-</text>
<text x="82.6" y="162.7" transform="rotate(-90 82.6 162.7)">S1</text>
<text x="84.5" y="162.5">GND</text>
</g>
<g font-size="1.3">
<text x="30.8" y="1.3">5</text>
<text x="88.9" y="1.3">4</text>
<text x="147" y="1.3">3</text>
<text x="205" y="1.3">2</text>
<text x="263.1" y="1.3">1</text>
<text x=".5" y="28.4">D</text>
<text x="292.6" y="28.4">D</text>
<text x=".5" y="79.5">C</text>
<text x="292.6" y="79.5">C</text>
<text x=".5" y="130.6">B</text>
<text x="292.6" y="130.6">B</text>
<text x=".5" y="181.7">A</text>
<text x="292.6" y="181.7">A</text>
<text x="30.8" y="207.4">5</text>
<text x="88.9" y="207.4">4</text>
<text x="147" y="207.4">3</text>
<text x="205" y="207.4">2</text>
<text x="263.1" y="207.4">1</text>
</g>
</svg>
